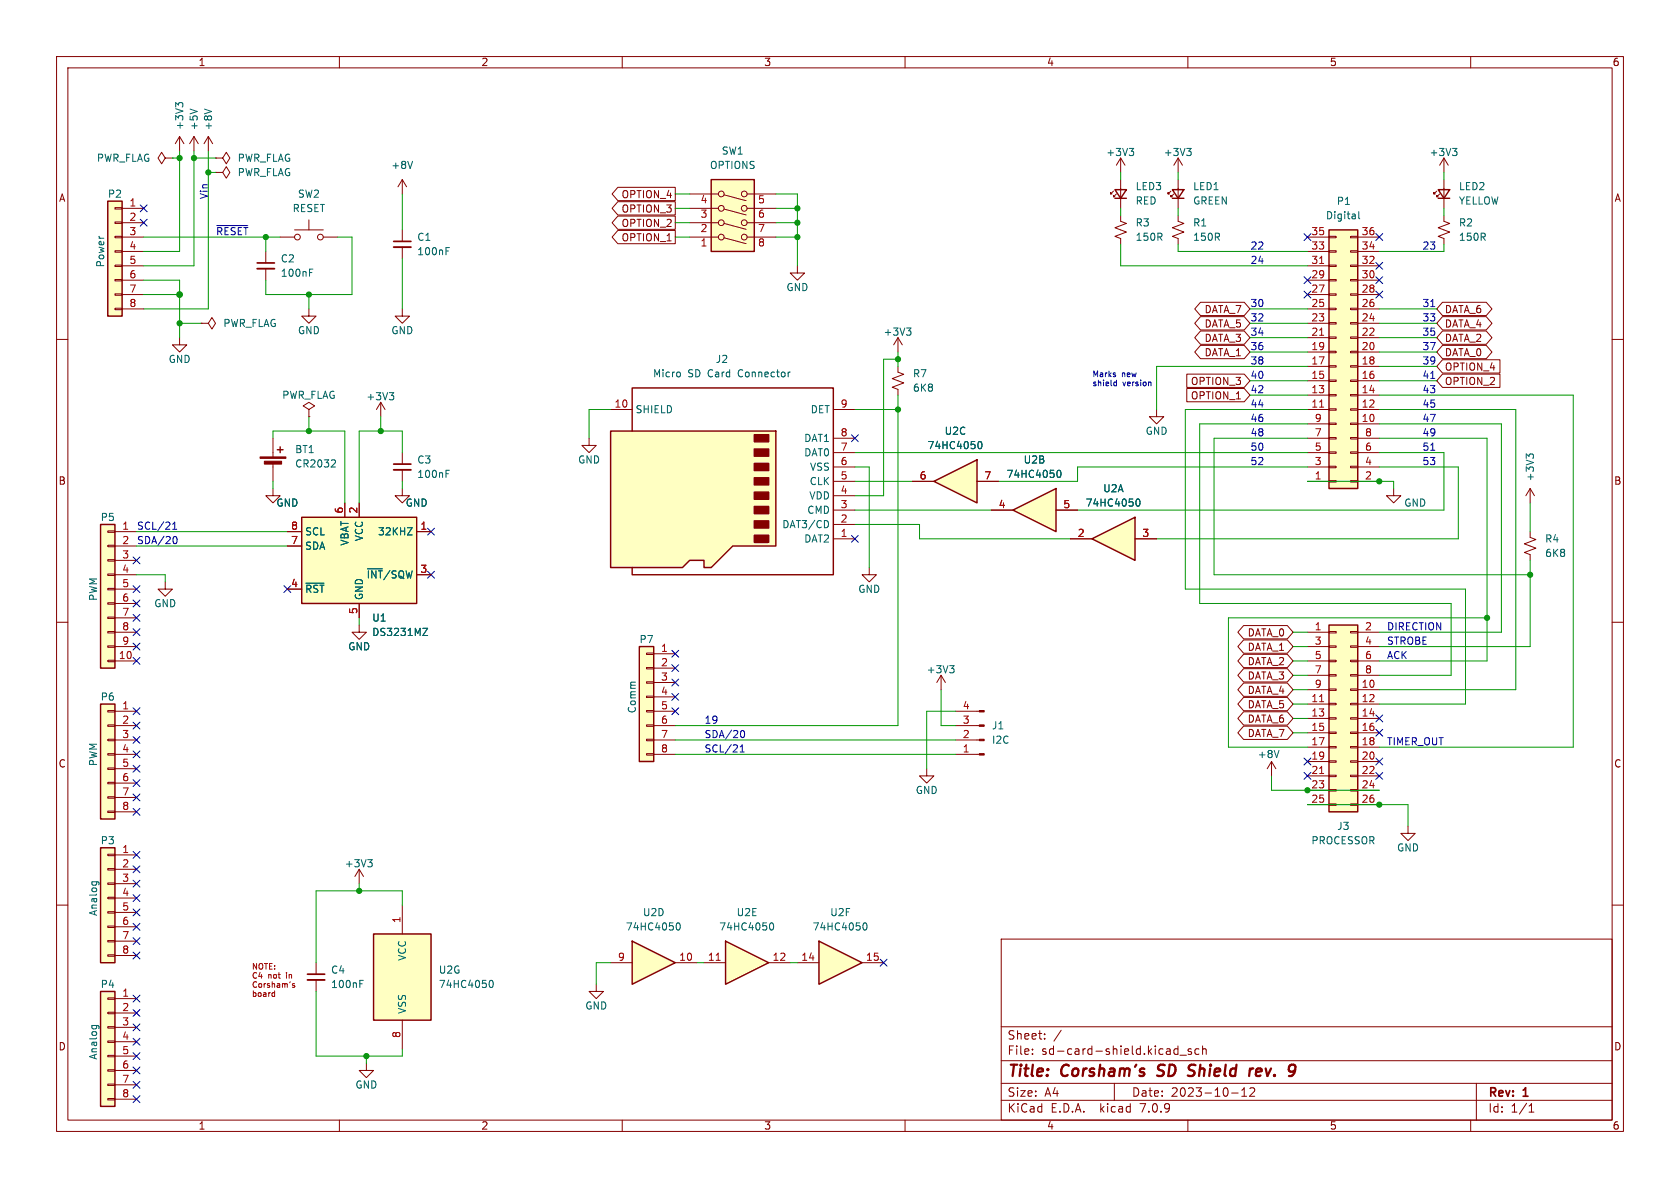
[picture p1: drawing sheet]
<svg xmlns="http://www.w3.org/2000/svg" width="297mm" height="210mm" viewBox="0 0 297 210" stroke-linecap="round" stroke-linejoin="round" font-family="sans-serif">
<g fill="none" stroke="#840000" stroke-width=".18">
<path d="M10 10h277v190h-277zM12 12h273v186h-273zM60 10v2M110 10v2M160 10v2M210 10v2M260 10v2M121.9 39.4h5.1M121.9 36.8h5.1M121.9 34.3h5.1M128 34.4l3.9 1.1M128 37l3.9 1"/>
<path d="M128 39.5l3.9 1M132.1 39.4h5.1M132.1 36.8h5.1M132.1 34.3h5.1M196.8 33.8l-.5 .5v-.3v.3h.3M197.4 34.3l-.6 .5v-.3v.3h.3M198.1 27.9l-.7 1.3M198.1 27.9v2.6M198.1 31.8v5M198.1 27.9l.8 1.3M10 60h2M71.1 40.6v2.1"/>
<path d="M71.1 43.7v2M121.9 41.9h5.1M128 42l3.9 1.1M132.1 41.9h5.1M285 60h2M270.5 86.4l-.8 1.2M270.5 86.4v2.5M270.5 86.4l.8 1.2M10 110h2M285 110h2M10 160h2M19 158.6h1.3v.3h-1.3z"/>
<path d="M19 156.1h1.3v.2h-1.3zM19 153.5h1.3v.3h-1.3zM19 151h1.3v.3h-1.3zM20.3 151.1h3.8M20.3 153.7h3.8M20.3 156.2h3.8M20.3 158.8h3.8M285 160h2M19 168.8h1.3v.2h-1.3zM19 166.2h1.3v.3h-1.3zM19 163.7h1.3v.3h-1.3zM19 161.2h1.3v.2h-1.3z"/>
<path d="M20.3 161.3h3.8M20.3 163.8h3.8M20.3 166.4h3.8M20.3 168.9h3.8M177 166h108v32h-108zM60 198v2M110 198v2M160 198v2M177 194.5h108M177 191.5h108M177 187.5h108M177 181.5h108"/>
<path d="M182.5 186.3v.1M182.5 185.5v.1M184.7 183.6v.1M184.7 182.8v.1M187.6 182.1l-1.3 2M197 191.5v3M207.6 186.3l.2 .1 .4-.1M208.2 184.9v1.5M208.2 185.5l-.4-.1-.2 .1M208.6 186.5h1.1M210 198v2M210.6 185.5l-.4-.1-.2 .2 .1 .2 .5 .2v.3h-.6"/>
<path d="M212 185.5l-.5-.1-.3 .3v.4l.2 .2h.6M212.6 185.5l.2-.1 .4 .1v.9M212.6 184.9v1.5M217.7 193.2h1.2M219.5 193.8h.9M219.5 192.7l.5-.4v1.5M221 192.4l.5-.1 .2 .1 .1 .3-.9 1.1h.9M260 198v2M261 191.5v6.5M270.3 196.6h.9M270.3 195.5l.4-.4v1.5"/>
<circle cx="127.5" cy="34.3" r=".51"/>
<circle cx="127.5" cy="36.8" r=".51"/>
<circle cx="127.5" cy="39.4" r=".51"/>
<circle cx="131.6" cy="34.3" r=".51"/>
<circle cx="131.6" cy="36.8" r=".51"/>
<circle cx="131.6" cy="39.4" r=".51"/>
<circle cx="127.5" cy="41.9" r=".51"/>
<circle cx="131.6" cy="41.9" r=".51"/>
</g>
<path d="M204.6 190.1l.2 .1M204.9 188.4l-.2 .4 .1 .2M210.5 189.2l.5 .2M211 190l-.3 .2h-.4M211.1 188.2l-.7 .1M221.6 188.9l-.4 .1M222.8 188.9l-.6 .1-.2 .9 .3 .3h.3M223 189.4l-.9 .1M227.9 188.6a.64 .64 0 0 1 1.1-.2v.2" fill="none" stroke="#840000" stroke-width=".4"/>
<g fill="#ffffc2" stroke="#ffffc2" stroke-width=".18">
<path d="M17.8 149.9h2.5v20.3h-2.5z"/>
<path d="M125.7 31.8h7.6v12.7h-7.6z"/>
</g>
<path d="M125.7 31.8h7.6v12.7h-7.6zM197.1 33.5h2l-1 1.6zM197.1 35.1h2M17.8 149.9h2.5v20.3h-2.5z" fill="none" stroke="#840000" stroke-width=".25"/>
<path d="M199.6 26.2h.8l-.4 .5M200.2 26.7l.2 .3v.3l-.2 .2M78.9 44.4h.4M78.9 43.8h.6M270.3 80.7l-.5-.4v.7M270.3 80.5l.2-.2h.3l.3 .2M16.2 155.9h1.1l.2 .2M16.3 155.9l-.1 .3M17 155.9l.1 .3" fill="none" stroke="#006464" stroke-width=".18"/>
<path d="M69.6 43.7h3" fill="none" stroke="#840000" stroke-width=".33"/>
<path d="M69.6 42.7h3" fill="none" stroke="#840000" stroke-width=".3"/>
<path d="M165.1 85.1l7.6-3.8v7.6z" fill="#ffffc2"/>
<path d="M53.3 91.4h20.4v15.3h-20.4zM165.1 85.1l7.6-3.8v7.6z" fill="none" stroke="#840000" stroke-width=".25"/>
<g fill="none" stroke="#840000" stroke-width=".18">
<path d="M31.7 24.1l.8 1.3M31.7 24.1v2.6M31.7 24.1l-.7 1.3M34.3 24.1l.8 1.3M34.3 24.1v2.6M34.3 24.1l-.8 1.3M36.8 24.1l.8 1.3M36.8 24.1v2.6M36.8 24.1l-.7 1.3M104.1 77.5v1.2h1.3l-1.3 1.3-1.2-1.3h1.2M50.8 94h2.5M50.8 96.5h2.5"/>
<path d="M61 88.9v2.5M63.5 88.9v2.5M73.7 94h2.5M161.3 85.1h3.8M172.7 85.1h3.8M29.2 102.9v1.2h1.3l-1.3 1.3-1.3-1.3h1.3M50.8 104.1h2.5M63.5 110.5v1.3h1.3l-1.3 1.2-1.3-1.2h1.3M63.5 106.7v2.5M73.7 101.6h2.5M224.8 134.6l.8 1.3M224.8 134.6v2.6"/>
<path d="M224.8 134.6l-.8 1.3"/>
</g>
<path d="M31.5 18.6l-.4-.5v.8M31.5 18.4l.3-.3h.3l.2 .3M33.6 19.3l1.3 .4M36.1 19.3l1.3 .4M172.9 78.5l.1-.3 .2-.2a.68 .68 0 0 1 .4 .7 .68 .68 0 0 1-.4 .6l-.2-.1-.1-.4M72 93.3h.9l-.9 1.3h.9M54.1 103.1h3.2M74.8 111.1h.8l-.8 1.2h.8M226.1 132.7l-.4 1.2" fill="none" stroke="#006464" stroke-width=".18"/>
<path d="M53.3 91.4h20.4v15.3h-20.4z" fill="#ffffc2" stroke="#ffffc2" stroke-width=".18"/>
<path d="M193 95.3l7.7-3.9v7.7z" fill="#ffffc2"/>
<path d="M17.8 92.7h2.5v25.4h-2.5zM193 95.3l7.7-3.9v7.7z" fill="none" stroke="#840000" stroke-width=".25"/>
<g fill="none" stroke="#840000" stroke-width=".18">
<path d="M19 98.9h1.3v.3h-1.3zM19 96.4h1.3v.2h-1.3zM19 93.9h1.3v.2h-1.3zM20.3 94h3.8M20.3 96.5h3.8M20.3 99.1h3.8M71.1 86.4v1.2h1.3l-1.3 1.3-1.3-1.3h1.3M189.2 95.3h3.8M200.7 95.3h3.8M19 116.7h1.3v.3h-1.3zM19 114.2h1.3v.2h-1.3zM19 111.6h1.3v.3h-1.3z"/>
<path d="M19 109.1h1.3v.2h-1.3zM19 106.6h1.3v.2h-1.3zM19 104h1.3v.3h-1.3zM19 101.5h1.3v.2h-1.3zM20.3 116.8h3.8M20.3 101.6h3.8M20.3 104.1h3.8M20.3 106.7h3.8M20.3 109.2h3.8M20.3 111.8h3.8M20.3 114.3h3.8M105.4 174v1.3h1.3l-1.3 1.2-1.3-1.2h1.3"/>
</g>
<path d="M200.8 88.7l.1-.4 .2-.1a.68 .68 0 0 1 .5 .6 .68 .68 0 0 1-.5 .7l-.2-.1-.1-.4" fill="none" stroke="#006464" stroke-width=".18"/>
<path d="M17.8 92.7h2.5v25.4h-2.5z" fill="#ffffc2" stroke="#ffffc2" stroke-width=".18"/>
<path d="M179.1 90.2l7.6-3.8v7.6z" fill="#ffffc2"/>
<path d="M179.1 90.2l7.6-3.8v7.6zM234.9 110.5h5.1v33h-5.1z" fill="none" stroke="#840000" stroke-width=".25"/>
<g fill="none" stroke="#840000" stroke-width=".18">
<path d="M175.3 90.2h3.8M186.7 90.2h3.8M231.1 111.8h3.8M231.1 114.3h3.8M231.1 116.8h3.8M231.1 119.4h3.8M234.9 119.3h1.3v.2h-1.3zM234.9 116.7h1.3v.3h-1.3zM234.9 114.2h1.3v.2h-1.3zM234.9 111.6h1.3v.3h-1.3zM238.8 119.3h1.2v.2h-1.2zM238.8 116.7h1.2v.3h-1.2z"/>
<path d="M238.8 114.2h1.2v.2h-1.2zM238.8 111.6h1.2v.3h-1.2zM240 111.8h3.8M240 114.3h3.8M240 116.8h3.8M240 119.4h3.8M231.1 121.9h3.8M231.1 124.5h3.8M231.1 127h3.8M231.1 129.5h3.8M231.1 132.1h3.8M231.1 134.6h3.8"/>
<path d="M231.1 137.2h3.8M231.1 139.7h3.8M234.9 139.6h1.3v.2h-1.3zM234.9 137h1.3v.3h-1.3zM234.9 134.5h1.3v.2h-1.3zM234.9 132h1.3v.2h-1.3zM234.9 129.4h1.3v.3h-1.3zM234.9 126.9h1.3v.2h-1.3zM234.9 124.3h1.3v.3h-1.3zM234.9 121.8h1.3v.2h-1.3zM238.8 139.6h1.2v.2h-1.2zM238.8 137h1.2v.3h-1.2z"/>
<path d="M238.8 134.5h1.2v.2h-1.2zM238.8 132h1.2v.2h-1.2zM238.8 129.4h1.2v.3h-1.2zM238.8 126.9h1.2v.2h-1.2zM238.8 124.3h1.2v.3h-1.2zM238.8 121.8h1.2v.2h-1.2zM240 121.9h3.8M240 124.5h3.8M240 127h3.8M240 129.5h3.8M240 132.1h3.8M240 134.6h3.8"/>
<path d="M240 137.2h3.8M240 139.7h3.8M231.1 142.2h3.8M234.9 142.1h1.3v.3h-1.3zM238.8 142.1h1.2v.3h-1.2zM240 142.2h3.8"/>
</g>
<path d="M186.8 83.6l.2-.3 .1-.2a.68 .68 0 0 1 .5 .7 .68 .68 0 0 1-.5 .6l-.1-.1-.2-.4" fill="none" stroke="#006464" stroke-width=".18"/>
<path d="M234.9 110.5h5.1v33h-5.1z" fill="#ffffc2" stroke="#ffffc2" stroke-width=".18"/>
<path d="M233.3 124h.7M233.3 136.7h.7" fill="none" stroke="#a90000" stroke-width=".18"/>
<path d="M111.8 166.4l7.6 3.8-7.6 3.8z" fill="#ffffc2"/>
<path d="M19 35.6h2.6v20.3h-2.6zM111.8 166.4l7.6 3.8-7.6 3.8z" fill="none" stroke="#840000" stroke-width=".25"/>
<g fill="none" stroke="#840000" stroke-width=".18">
<path d="M20.3 39.2h1.3v.3h-1.3zM20.3 36.7h1.3v.3h-1.3zM21.6 36.8h3.8M21.6 39.4h3.8M29.2 27.9l-.6-1-.7 1 .7 1.1 .6-1.1h1.3M30.5 27.9h.1M38.1 30.5h1.3l.6-1 .6 1-.6 1-.6-1M38.1 30.5h.1M38.1 27.9h1.3l.6-1 .6 1-.6 1.1-.6-1.1M38.1 27.9h.1M20.3 54.5h1.3v.2h-1.3zM20.3 51.9h1.3v.3h-1.3z"/>
<path d="M20.3 49.4h1.3v.3h-1.3zM20.3 46.9h1.3v.2h-1.3zM20.3 44.3h1.3v.3h-1.3zM20.3 41.8h1.3v.2h-1.3zM21.6 41.9h3.8M21.6 44.5h3.8M21.6 47h3.8M21.6 49.5h3.8M21.6 52.1h3.8M21.6 54.6h3.8M31.7 59.7v1.3h-1.2l1.2 1.2 1.3-1.2h-1.3M35.6 57.2h1.2l.7-1.1 .6 1.1-.6 1-.7-1"/>
<path d="M35.6 57.2h.1M48.3 86.4v1.2h1.2l-1.2 1.3-1.3-1.3h1.3M246.4 86.4v1.2h-1.3l1.3 1.3 1.2-1.3h-1.2M270.5 94v1l1 .4-2 .7 2 .8-2 .8 1 .3v1.1M107.9 170.2h3.9M119.4 170.2h3.8"/>
</g>
<path d="M119.5 163.6l.2-.3 .1-.2a.68 .68 0 0 1 .5 .7 .68 .68 0 0 1-.5 .6l-.1-.1-.2-.4" fill="none" stroke="#006464" stroke-width=".18"/>
<path d="M19 35.6h2.6v20.3h-2.6z" fill="#ffffc2" stroke="#ffffc2" stroke-width=".18"/>
<path d="M107.9 76.2h29.3v20.3h-7.7l-3.8 3.8h-1.2v-1.2h-2.6l-1.3 1.2h-12.7z" fill="#ffffc2"/>
<g fill="#840000" stroke="#840000" stroke-width=".25">
<path d="M133.3 76.8h2.6v1.3h-2.6z"/>
<path d="M133.3 79.4h2.6v1.2h-2.6z"/>
<path d="M133.3 81.9h2.6v1.3h-2.6z"/>
<path d="M133.3 84.5h2.6v1.2h-2.6z"/>
<path d="M133.3 87h2.6v1.3h-2.6z"/>
<path d="M133.3 89.5h2.6v1.3h-2.6z"/>
<path d="M133.3 92.1h2.6v1.2h-2.6z"/>
<path d="M133.3 94.6h2.6v1.3h-2.6z"/>
</g>
<path d="M207.3 33.5h2l-1 1.6zM207.3 35.1h2M234.9 40.6h5.1v45.8h-5.1zM49 79.5h1M49.5 79v1M107.9 76.2h29.3v20.3h-7.7l-3.8 3.8h-1.2v-1.2h-2.6l-1.3 1.2h-12.7zM111.8 76.2v-7.6h35.5v33h-35.5v-1.3M113 114.3h2.6v20.3h-2.6zM17.8 124.5h2.5v20.3h-2.5zM17.8 175.3h2.5v20.3h-2.5zM66 165.1h10.2v15.2h-10.2z" fill="none" stroke="#840000" stroke-width=".25"/>
<g fill="none" stroke="#840000" stroke-width=".18">
<path d="M54.6 38.9v1.7M71.1 31.8v2.5M71.1 31.8l.8 1.2M71.1 31.8l-.7 1.2M198.1 38.1v1l1 .4-2 .8 2 .7-2 .8 1 .4v1M207 33.8l-.5 .5v-.3v.3h.3M207.5 34.3l-.5 .5v-.3v.3h.3M208.3 38.1v1l1 .4-2 .8 2 .7-2 .8 1 .4v1M208.3 27.9l-.8 1.3M208.3 27.9v2.6M208.3 31.8v5M208.3 27.9l.7 1.3"/>
<path d="M47 44.5v2M47 47.5v2M49.5 41.9h2.6M52.1 40.6h5M54.6 54.6v1.3h-1.3l1.3 1.3 1.3-1.3h-1.3M57.1 41.9h2.6M71.1 54.6v1.3h-1.3l1.3 1.3 1.3-1.3h-1.3M158.7 59.7l-.7 1.3M158.7 59.7v2.5M158.7 59.7l.8 1.3M231.1 59.7h3.8M231.1 57.2h3.8"/>
<path d="M231.1 54.6h3.8M231.1 52.1h3.8M231.1 49.5h3.8M231.1 47h3.8M231.1 44.5h3.8M231.1 41.9h3.8M234.9 41.8h1.3v.2h-1.3zM234.9 44.3h1.3v.3h-1.3zM234.9 46.9h1.3v.2h-1.3zM234.9 49.4h1.3v.3h-1.3zM234.9 51.9h1.3v.3h-1.3zM234.9 54.5h1.3v.2h-1.3z"/>
<path d="M234.9 57h1.3v.3h-1.3zM234.9 59.6h1.3v.2h-1.3zM238.8 41.8h1.2v.2h-1.2zM238.8 44.3h1.2v.3h-1.2zM238.8 46.9h1.2v.2h-1.2zM238.8 49.4h1.2v.3h-1.2zM238.8 51.9h1.2v.3h-1.2zM238.8 54.5h1.2v.2h-1.2zM238.8 57h1.2v.3h-1.2zM238.8 59.6h1.2v.2h-1.2zM240 59.7h3.8M240 57.2h3.8"/>
<path d="M240 54.6h3.8M240 52.1h3.8M240 49.5h3.8M240 47h3.8M240 44.5h3.8M240 41.9h3.8M48.3 77.5v3.3M54.6 72.4l1-.6-1-.7-1 .7 1 .6v1.3M54.6 73.7h.1M67.3 71.1l-.8 1.3M67.3 71.1v2.6M67.3 71.1l.8 1.3"/>
<path d="M107.9 72.4h3.9M147.3 72.4h3.8M147.3 77.5h3.8M158.7 64.8v1l1.1 .4-2.1 .7 2.1 .8-2.1 .8 1 .3v1.1M204.5 72.4v1.3h1.2l-1.2 1.2-1.3-1.2h1.3M231.1 72.4h3.8M231.1 77.5h3.8M231.1 74.9h3.8M231.1 69.9h3.8M231.1 67.3h3.8M231.1 64.8h3.8M231.1 62.2h3.8"/>
<path d="M234.9 62.1h1.3v.3h-1.3zM234.9 64.6h1.3v.3h-1.3zM234.9 67.2h1.3v.2h-1.3zM234.9 69.7h1.3v.3h-1.3zM234.9 72.3h1.3v.2h-1.3zM234.9 74.8h1.3v.3h-1.3zM234.9 77.3h1.3v.3h-1.3zM234.9 79.9h1.3v.2h-1.3zM238.8 62.1h1.2v.3h-1.2zM238.8 64.6h1.2v.3h-1.2zM238.8 67.2h1.2v.2h-1.2zM238.8 69.7h1.2v.3h-1.2z"/>
<path d="M238.8 72.3h1.2v.2h-1.2zM238.8 74.8h1.2v.3h-1.2zM238.8 77.3h1.2v.3h-1.2zM238.8 79.9h1.2v.2h-1.2zM240 72.4h3.8M240 77.5h3.8M240 74.9h3.8M240 69.9h3.8M240 67.3h3.8M240 64.8h3.8M240 62.2h3.8M48.3 81.8v3.3"/>
<path d="M71.1 80v2M71.1 83.1v2M147.3 95.3h3.8M147.3 92.7h3.8M147.3 90.2h3.8M147.3 87.6h3.8M147.3 85.1h3.8M147.3 82.6h3.8M147.3 80h3.8M231.1 85.1h3.8M231.1 82.6h3.8M231.1 80h3.8"/>
<path d="M234.9 82.4h1.3v.3h-1.3zM234.9 85h1.3v.2h-1.3zM238.8 82.4h1.2v.3h-1.2zM238.8 85h1.2v.2h-1.2zM240 85.1h3.8M240 82.6h3.8M240 80h3.8M114.3 118h1.3v.2h-1.3zM114.3 115.4h1.3v.3h-1.3zM115.6 115.6h3.8M115.6 118.1h3.8M166.4 119.4l-.8 1.3"/>
<path d="M166.4 119.4v2.5M166.4 119.4l.7 1.3M19 138.3h1.3v.3h-1.3zM19 135.8h1.3v.2h-1.3zM19 133.2h1.3v.3h-1.3zM19 130.7h1.3v.2h-1.3zM19 128.1h1.3v.3h-1.3zM19 125.6h1.3v.3h-1.3zM20.3 125.7h3.8M20.3 128.3h3.8M20.3 130.8h3.8M20.3 133.4h3.8"/>
<path d="M20.3 135.9h3.8M20.3 138.4h3.8M114.3 133.2h1.3v.3h-1.3zM114.3 130.7h1.3v.2h-1.3zM114.3 128.1h1.3v.3h-1.3zM114.3 125.6h1.3v.3h-1.3zM114.3 123.1h1.3v.2h-1.3zM114.3 120.5h1.3v.3h-1.3zM115.6 125.7h3.8M115.6 128.3h3.8M115.6 130.8h3.8M115.6 133.4h3.8"/>
<path d="M115.6 120.7h3.8M115.6 123.2h3.8M19 143.4h1.3v.2h-1.3zM19 140.8h1.3v.3h-1.3zM20.3 141h3.8M20.3 143.5h3.8M63.5 153.7l-.8 1.2M63.5 153.7v2.5M63.5 153.7l.8 1.2M248.9 146.1v1.2h1.3l-1.3 1.3-1.3-1.3h1.3M19 178.9h1.3v.3h-1.3zM19 176.4h1.3v.3h-1.3z"/>
<path d="M20.3 176.5h3.8M20.3 179.1h3.8M55.9 170.2v2M55.9 173.2v2.1M71.1 160v5.1M19 194.2h1.3v.2h-1.3zM19 191.6h1.3v.3h-1.3zM19 189.1h1.3v.3h-1.3zM19 186.6h1.3v.2h-1.3zM19 184h1.3v.3h-1.3zM19 181.5h1.3v.2h-1.3zM20.3 181.6h3.8"/>
<path d="M20.3 184.2h3.8M20.3 186.7h3.8M20.3 189.2h3.8M20.3 191.8h3.8M20.3 194.3h3.8M64.8 188v1.2h1.2l-1.2 1.3-1.3-1.3h1.3M71.1 180.3v5.1"/>
<circle cx="52.6" cy="41.9" r=".51"/>
<circle cx="56.6" cy="41.9" r=".51"/>
</g>
<g fill="none" stroke="#006464" stroke-width=".18">
<path d="M72.9 28.5l-.4 1.3M209.8 26.2h.8l-.4 .5M210.3 26.7l.3 .3v.3l-.3 .2M240.2 37.4v1.1l.2 .2M54.7 48.2h.4M54.7 47.6h.6M160.3 58h.7l-.4 .5M160.8 58.5l.2 .2v.3l-.2 .3M68.8 69.4h.8l-.4 .5M69.4 69.9l.2 .2v.3l-.2 .3M120.2 65.9v.6M139.7 65.8h-.2"/>
<path d="M59.1 81.3l.2 .2v.3l-.8 .8h.8M78.9 83.7h.4M78.9 83.1h.6M146.2 92.1l.3 .5-.3 .6M167.9 117.7h.8l-.5 .5M168.4 118.2l.3 .2v.3l-.3 .2M65 152h.8l-.4 .4M65.6 152.4l.2 .3v.3l-.2 .2M63.6 173.9h.4M63.6 173.3h.6M86.5 173.8l.1-.4 .2-.1a.68 .68 0 0 1 .4 .6 .68 .68 0 0 1-.4 .7l-.2-.2-.1-.3M16.2 181.3h1.1l.2 .2"/>
<path d="M16.3 181.3l-.1 .3M17 181.3l.1 .3"/>
</g>
<path d="M45.5 47.5h3M69.6 83.1h3M54.4 173.2h3" fill="none" stroke="#840000" stroke-width=".33"/>
<path d="M45.5 46.5h3M69.6 82h3M54.4 172.2h3" fill="none" stroke="#840000" stroke-width=".3"/>
<g fill="#ffffc2" stroke="#ffffc2" stroke-width=".18">
<path d="M17.8 124.5h2.5v20.3h-2.5z"/>
<path d="M17.8 175.3h2.5v20.3h-2.5z"/>
<path d="M66 165.1h10.2v15.2h-10.2z"/>
<path d="M234.9 40.6h5.1v45.8h-5.1z"/>
<path d="M113 114.3h2.6v20.3h-2.6z"/>
</g>
<g fill="#840000" stroke="#840000" stroke-width=".18">
<path d="M46 80.8h4.5v.2h-4.5z"/>
<path d="M46.7 81.5h3.1v.5h-3.1z"/>
</g>
<path d="M233.3 59.3h.7M233.3 46.6h.7M233.3 72h.7" fill="none" stroke="#a90000" stroke-width=".18"/>
<path d="M144.8 166.4l7.6 3.8-7.6 3.8z" fill="#ffffc2"/>
<path d="M144.8 166.4l7.6 3.8-7.6 3.8z" fill="none" stroke="#840000" stroke-width=".25"/>
<path d="M141 170.2h3.8M152.4 170.2h3.8" fill="none" stroke="#840000" stroke-width=".18"/>
<path d="M152.6 163.6l.1-.3 .2-.2a.68 .68 0 0 1 .4 .7 .68 .68 0 0 1-.4 .6l-.2-.1-.1-.4" fill="none" stroke="#006464" stroke-width=".18"/>
<path d="M128.3 166.4l7.6 3.8-7.6 3.8z" fill="#ffffc2"/>
<path d="M254.3 33.5h2l-1 1.6zM254.3 35.1h2M128.3 166.4l7.6 3.8-7.6 3.8z" fill="none" stroke="#840000" stroke-width=".25"/>
<g fill="none" stroke="#840000" stroke-width=".18">
<path d="M109.2 38.2h10.2v2.3h-10.2l-1-1.1zM109.2 33.1h10.2v2.4h-10.2l-1-1.2zM109.2 35.7h10.2v2.3h-10.2l-1-1.2zM254 33.8l-.5 .5v-.3v.3h.2M254.5 34.3l-.5 .5v-.3v.3h.3M255.3 38.1v1l1 .4-2 .8 2 .7-2 .8 1 .4v1M255.3 27.9v2.6M255.3 31.8v5M255.3 27.9l-.8 1.3M255.3 27.9l.7 1.3M109.2 40.7h10.2v2.4h-10.2l-1-1.2zM141 47v1.3h1.2l-1.2 1.2-1.3-1.2h1.3"/>
<path d="M212.2 53.4h7.8l1 1.2-1 1.2h-7.8l-1-1.2zM212.2 58.5h7.8l1 1.2-1 1.2h-7.8l-1-1.2zM212.2 56h7.8l1 1.2-1 1.1h-7.8l-1-1.1zM255 53.4h7.8l1 1.2-1 1.2h-7.8l-1-1.2zM255 58.5h7.8l1 1.2-1 1.2h-7.8l-1-1.2zM255 56h7.8l1 1.2-1 1.1h-7.8l-1-1.1zM209.8 68.7h10.2l1 1.2-1 1.1h-10.2zM209.8 66.1h10.2l1 1.2-1 1.2h-10.2zM212.2 61.1h7.8l1 1.1-1 1.2h-7.8l-1-1.2zM255 66.1h10.2v2.4h-10.2l-1-1.2zM255 63.6h10.2v2.3h-10.2l-1-1.1zM255 61.1h7.8l1 1.1-1 1.2h-7.8l-1-1.2z"/>
<path d="M50.8 94h2.5M50.8 96.5h2.5M61 88.9v2.5M63.5 88.9v2.5M73.7 94h2.5M161.3 85.1h3.8M172.7 85.1h3.8M175.3 90.2h3.8M186.7 90.2h3.8M189.2 95.3h3.8M200.7 95.3h3.8M50.8 104.1h2.5"/>
<path d="M63.5 106.7v2.5M73.7 101.6h2.5M153.7 100.3v1.3h1.2l-1.2 1.3-1.3-1.3h1.3M219.8 118.2h7.8l1 1.2-1 1.2h-7.8l-1-1.2zM219.8 110.6h7.8l1 1.2-1 1.1h-7.8l-1-1.1zM219.8 113.1h7.8l1 1.2-1 1.2h-7.8l-1-1.2zM219.8 115.7h7.8l1 1.1-1 1.2h-7.8l-1-1.2zM163.8 135.9v1.3h1.3l-1.3 1.2-1.2-1.2h1.2M168.9 125.7h4.2M168.9 128.3h4.2M168.9 130.8h4.2M168.9 133.4h4.2"/>
<path d="M219.8 128.4h7.8l1 1.1-1 1.2h-7.8l-1-1.2zM219.8 125.8h7.8l1 1.2-1 1.2h-7.8l-1-1.2zM219.8 123.3h7.8l1 1.2-1 1.1h-7.8l-1-1.1zM219.8 120.7h7.8l1 1.2-1 1.2h-7.8l-1-1.2zM124.5 170.2h3.8M135.9 170.2h3.8"/>
</g>
<path d="M126.6 169.8h.7" fill="none" stroke="#a90000" stroke-width=".18"/>
<path d="M256.8 26.2h.8l-.5 .5M257.3 26.7l.3 .3v.3l-.3 .2M172.9 78.5l.1-.3 .2-.2a.68 .68 0 0 1 .4 .7 .68 .68 0 0 1-.4 .6l-.2-.1-.1-.4M72 93.3h.9l-.9 1.3h.9M186.8 83.6l.2-.3 .1-.2a.68 .68 0 0 1 .5 .7 .68 .68 0 0 1-.5 .6l-.1-.1-.2-.4M200.8 88.7l.1-.4 .2-.1a.68 .68 0 0 1 .5 .6 .68 .68 0 0 1-.5 .7l-.2-.1-.1-.4M54.1 103.1h3.2M74.8 111.1h.8l-.8 1.2h.8M136 163.6l.2-.3 .1-.2a.68 .68 0 0 1 .5 .7 .68 .68 0 0 1-.5 .6l-.1-.1-.2-.4" fill="none" stroke="#006464" stroke-width=".18"/>
<g fill="#840000" stroke="#840000" stroke-width=".18">
<path d="M173.1 125.6h.9v.3h-.9z"/>
<path d="M173.1 128.1h.9v.3h-.9z"/>
<path d="M173.1 130.7h.9v.2h-.9z"/>
<path d="M173.1 133.2h.9v.3h-.9z"/>
</g>
<g fill="none" stroke="#0000c2" stroke-width=".18">
<path d="M38.3 39.9h5.5M252.9 54.2h.8M197 68.2h.4M197 67.6h.4M197.4 67.2v1M203.3 67.5l.2 .2v.5M252.9 79.6h.8M252.9 66.9h.8M30.5 93.6h.7M30.5 92.7l.4-.4v1.3M30.8 94.9l.1-.1a.68 .68 0 0 1 .4 .7 .68 .68 0 0 1-.4 .6l-.1-.1M130.8 132.9h.8"/>
<path d="M130.8 132l.4-.3v1.2M131.1 129.2l.1-.1a.68 .68 0 0 1 .5 .7 .68 .68 0 0 1-.5 .6l-.1-.1"/>
</g>
<path d="M48.3 175.5h.3M48.6 175.1v1M48.6 176.1h-.3M52.1 173.9h-.3l-.1 .1v.2l.4 .1v.2h-.4" fill="none" stroke="#c20000" stroke-width=".18"/>
<g fill="none" stroke="#009600" stroke-width=".18">
<path d="M30.5 27.9h1.2M31.7 26.7v17.8h-6.3M34.3 26.7v20.3h-8.9M34.3 27.9h3.8M36.8 26.7v27.9h-11.4M36.8 30.5h1.3M71.1 34.3v6.3M119.4 39.4h2.5M119.4 36.8h2.5M119.4 34.3h2.5M137.2 39.4h3.8M137.2 34.3h3.8v12.7"/>
<path d="M137.2 36.8h3.8M198.1 30.5v1.3M198.1 36.8v1.3M208.3 30.5v1.3M208.3 36.8v1.3M255.3 30.5v1.3M255.3 36.8v1.3M25.4 52.1h6.3M25.4 49.5h6.3v10.2M25.4 41.9h24.1M31.7 57.2h3.9M47 41.9v2.6"/>
<path d="M54.6 52.1v2.5M59.7 41.9h2.5v10.2h-15.2v-2.6M71.1 45.7v8.9M119.4 41.9h2.5M137.2 41.9h3.8M198.1 43.2v3.8h33M208.3 43.2v1.3h22.8M221 59.7h10.1M221 54.6h10.1M221 57.2h10.1M243.8 59.7h10.2M243.8 54.6h10.2"/>
<path d="M243.8 57.2h10.2M255.3 43.2v1.3h-11.5M48.3 77.5v-1.3h12.7v12.7M54.6 73.7v2.5M67.3 73.7v2.5M107.9 72.4h-3.8v5.1M151.1 72.4h7.6M158.7 69.9v58.4h-39.3M158.7 62.2v2.6M158.7 63.5h-2.5v24.1h-5.1M221 67.3h10.1M221 69.9h10.1"/>
<path d="M221 62.2h10.1M231.1 77.5h-16.5v24.1h55.9M231.1 72.4h-21.6v31.7h49.6v20.4h-15.3M231.1 74.9h-19v31.8h44.4v12.7h-12.7M231.1 64.8h-26.6v7.6M243.8 72.4h24.2v49.5h-24.2M243.8 67.3h10.2M243.8 69.9h34.3v62.2h-34.3M243.8 77.5h19.1v39.3h-19.1M243.8 74.9h21.6v36.9h-21.6M243.8 64.8h10.2M243.8 62.2h10.2"/>
<path d="M24.1 94h26.7M24.1 96.5h26.7M48.3 85.1v1.3M71.1 80v-3.8h-7.6v12.7M71.1 85.1v1.3M151.1 92.7h11.5v2.6h26.6M151.1 85.1h10.2M151.1 80h80M151.1 90.2h24.2M151.1 82.6h2.6v17.7M231.1 82.6h-40.6v2.5h-14M231.1 85.1h15.3v1.3"/>
<path d="M243.8 82.6h14v12.7h-53.3M243.8 80h11.5v10.2h-64.8M270.5 99.1v15.2h-26.7M270.5 88.9v5.1M24.1 101.6h5.1v1.3M63.5 109.2v1.3M228.6 114.3h2.5M228.6 116.8h2.5M228.6 119.4h2.5M228.6 111.8h2.5M262.9 109.2h-45.7v22.9h13.9M119.4 133.4h49.5"/>
<path d="M119.4 130.8h49.5M166.4 121.9v6.4h2.5M168.9 125.7h-5.1v10.2M224.8 137.2v2.5h19M228.6 124.5h2.5M228.6 121.9h2.5M228.6 127h2.5M228.6 129.5h2.5M63.5 156.2v1.3M231.1 142.2h17.8v3.9M55.9 175.3v11.4h15.2v-1.3M71.1 160v-2.5h-15.2v12.7"/>
<path d="M107.9 170.2h-2.5v3.8M123.2 170.2h1.3M139.7 170.2h1.3M64.8 186.7v1.3"/>
</g>
<g fill="none" stroke="#000084" stroke-width=".18">
<path d="M24.8 36.2l1.2 1.2M24.8 38.8l1.2 1.2M26 36.2l-1.2 1.2M26 38.8l-1.2 1.2M230.5 51.5l1.2 1.2M230.5 48.9l1.2 1.2M230.5 41.3l1.2 1.2M231.7 51.5l-1.2 1.2M231.7 48.9l-1.2 1.2M231.7 41.3l-1.2 1.2M243.2 48.9l1.2 1.2M243.2 51.5l1.2 1.2"/>
<path d="M243.2 41.3l1.2 1.2M243.2 46.4l1.2 1.2M244.4 48.9l-1.2 1.2M244.4 51.5l-1.2 1.2M244.4 41.3l-1.2 1.2M244.4 46.4l-1.2 1.2M150.5 76.9l1.2 1.2M151.7 76.9l-1.2 1.2M23.5 98.5l1.2 1.2M24.7 98.5l-1.2 1.2M75.6 93.4l1.2 1.2M76.8 93.4l-1.2 1.2"/>
<path d="M150.5 94.6l1.2 1.3M151.7 94.6l-1.2 1.3M23.5 111.2l1.2 1.2M23.5 103.5l1.2 1.2M23.5 108.6l1.2 1.2M23.5 116.2l1.2 1.2M23.5 106.1l1.2 1.2M23.5 113.7l1.2 1.2M24.7 111.2l-1.2 1.2M24.7 103.5l-1.2 1.2M24.7 108.6l-1.2 1.2M24.7 116.2l-1.2 1.2"/>
<path d="M24.7 106.1l-1.2 1.2M24.7 113.7l-1.2 1.2M50.2 103.5l1.2 1.2M51.4 103.5l-1.2 1.2M75.6 101l1.2 1.2M76.8 101l-1.2 1.2M118.8 115l1.2 1.2M118.8 117.5l1.2 1.2M120 115l-1.2 1.2M120 117.5l-1.2 1.2M23.5 127.7l1.2 1.2M23.5 130.2l1.2 1.2"/>
<path d="M23.5 132.7l1.2 1.3M23.5 125.1l1.2 1.2M23.5 137.8l1.2 1.2M23.5 135.3l1.2 1.2M24.7 127.7l-1.2 1.2M24.7 130.2l-1.2 1.2M24.7 132.7l-1.2 1.3M24.7 125.1l-1.2 1.2M24.7 137.8l-1.2 1.2M24.7 135.3l-1.2 1.2M118.8 125.1l1.2 1.2M118.8 122.6l1.2 1.2"/>
<path d="M118.8 120l1.2 1.3M120 125.1l-1.2 1.2M120 122.6l-1.2 1.2M120 120l-1.2 1.3M230.5 136.6l1.2 1.2M230.5 134l1.2 1.2M231.7 136.6l-1.2 1.2M231.7 134l-1.2 1.2M243.2 128.9l1.2 1.2M243.2 126.4l1.2 1.2M243.2 136.6l1.2 1.2M243.2 134l1.2 1.2"/>
<path d="M244.4 128.9l-1.2 1.2M244.4 126.4l-1.2 1.2M244.4 136.6l-1.2 1.2M244.4 134l-1.2 1.2M23.5 158.1l1.2 1.3M23.5 150.5l1.2 1.2M23.5 153.1l1.2 1.2M23.5 140.4l1.2 1.2M23.5 142.9l1.2 1.2M23.5 155.6l1.2 1.2M24.7 158.1l-1.2 1.3M24.7 150.5l-1.2 1.2"/>
<path d="M24.7 153.1l-1.2 1.2M24.7 140.4l-1.2 1.2M24.7 142.9l-1.2 1.2M24.7 155.6l-1.2 1.2M23.5 175.9l1.2 1.2M23.5 163.2l1.2 1.2M23.5 160.7l1.2 1.2M23.5 165.8l1.2 1.2M23.5 168.3l1.2 1.2M23.5 178.5l1.2 1.2M24.7 175.9l-1.2 1.2M24.7 163.2l-1.2 1.2"/>
<path d="M24.7 160.7l-1.2 1.2M24.7 165.8l-1.2 1.2M24.7 168.3l-1.2 1.2M24.7 178.5l-1.2 1.2M155.6 169.6l1.2 1.2M156.8 169.6l-1.2 1.2M23.5 188.6l1.2 1.2M23.5 193.7l1.2 1.2M23.5 191.2l1.2 1.2M23.5 186.1l1.2 1.2M23.5 183.5l1.2 1.3M23.5 181l1.2 1.2"/>
<path d="M24.7 188.6l-1.2 1.2M24.7 193.7l-1.2 1.2M24.7 191.2l-1.2 1.2M24.7 186.1l-1.2 1.2M24.7 183.5l-1.2 1.3M24.7 181l-1.2 1.2"/>
</g>
<g fill="#009600" stroke="#009600" stroke-width=".18">
<circle cx="31.7" cy="27.9" r=".46"/>
<circle cx="34.3" cy="27.9" r=".46"/>
<circle cx="31.8" cy="52.1" r=".51"/>
<circle cx="36.8" cy="30.5" r=".46"/>
<circle cx="31.7" cy="57.2" r=".46"/>
<circle cx="64.8" cy="186.7" r=".46"/>
<circle cx="63.5" cy="157.5" r=".46"/>
<circle cx="54.6" cy="76.2" r=".46"/>
<circle cx="67.3" cy="76.2" r=".46"/>
<circle cx="54.6" cy="52.1" r=".46"/>
<circle cx="47" cy="41.9" r=".46"/>
<circle cx="158.7" cy="63.5" r=".46"/>
<circle cx="158.7" cy="72.4" r=".46"/>
<circle cx="231.1" cy="139.7" r=".46"/>
<circle cx="243.8" cy="142.2" r=".46"/>
<circle cx="243.8" cy="85.1" r=".46"/>
<circle cx="270.5" cy="101.6" r=".46"/>
<circle cx="262.9" cy="109.2" r=".46"/>
<circle cx="141" cy="39.4" r=".46"/>
<circle cx="141" cy="36.8" r=".46"/>
<circle cx="141" cy="41.9" r=".46"/>
</g>
<g font-size="2.8" fill="#840000">
<text x="178" y="190.9">Title:</text>
<text x="187.7" y="190.9">Corsham's</text>
<text x="205.5" y="190.9">SD</text>
<text x="211.7" y="190.9">Shield</text>
<text x="223.3" y="190.9">rev.</text>
</g>
<g font-size="2.1" fill="#840000">
<text x="178" y="184">Sheet:</text>
<text x="178" y="186.7">File:</text>
<text x="184.1" y="186.7">sd-card-shield.kicad_sch</text>
<text x="178" y="196.9">KiCad</text>
<text x="178" y="194.1">Size:</text>
<text x="184.7" y="194.1">A4</text>
<text x="185.7" y="196.9">E.D.A.</text>
<text x="194.6" y="196.9">kicad</text>
<text x="200" y="194.1">Date:</text>
<text x="201.8" y="196.9">7.0.9</text>
<text x="207" y="194.1">2023-10-12</text>
<text x="263" y="194.3">Rev:</text>
<text x="263" y="196.9">Id:</text>
<text x="267.1" y="196.9">1/1</text>
<text x="269.4" y="194.3">1</text>
</g>
<g font-size="1.8" fill="#840000">
<text x="35" y="11.9">1</text>
<text x="85" y="11.9">2</text>
<text x="135" y="11.9">3</text>
<text x="185" y="11.9">4</text>
<text x="235" y="11.9">5</text>
<text x="285" y="11.9">6</text>
<text x="10.3" y="35.9">A</text>
<text x="109.8" y="35.2">OPTION_4</text>
<text x="285.3" y="35.9">A</text>
<text x="109.8" y="40.3">OPTION_2</text>
<text x="109.8" y="37.8">OPTION_3</text>
<text x="109.8" y="42.9">OPTION_1</text>
<text x="212.9" y="55.6">DATA_7</text>
<text x="212.9" y="58.1">DATA_5</text>
<text x="255.3" y="55.6">DATA_6</text>
<text x="255.3" y="58.1">DATA_4</text>
<text x="212.9" y="60.6">DATA_3</text>
<text x="212.9" y="63.2">DATA_1</text>
<text x="255.3" y="60.6">DATA_2</text>
<text x="255.3" y="65.7">OPTION_4</text>
<text x="255.3" y="63.2">DATA_0</text>
<text x="210.4" y="70.8">OPTION_1</text>
<text x="210.4" y="68.3">OPTION_3</text>
<text x="255.3" y="68.3">OPTION_2</text>
<text x="10.3" y="85.9">B</text>
<text x="285.3" y="85.9">B</text>
<text x="220.5" y="112.7">DATA_0</text>
<text x="220.5" y="115.3">DATA_1</text>
<text x="220.5" y="117.8">DATA_2</text>
<text x="220.5" y="120.3">DATA_3</text>
<text x="220.5" y="125.4">DATA_5</text>
<text x="220.5" y="122.9">DATA_4</text>
<text x="220.5" y="130.5">DATA_7</text>
<text x="220.5" y="128">DATA_6</text>
<text x="10.3" y="135.9">C</text>
<text x="285.3" y="135.9">C</text>
<text x="10.3" y="185.9">D</text>
<text x="285.3" y="185.9">D</text>
<text x="35" y="199.9">1</text>
<text x="85" y="199.9">2</text>
<text x="135" y="199.9">3</text>
<text x="185" y="199.9">4</text>
<text x="235" y="199.9">5</text>
<text x="285" y="199.9">6</text>
</g>
<g font-size="1.8" fill="#006464">
<text x="32.6" y="23.1" transform="rotate(-90 32.6 23.1)">+3V3</text>
<text x="35.2" y="23.1" transform="rotate(-90 35.2 23.1)">+5V</text>
<text x="37.7" y="23.1" transform="rotate(-90 37.7 23.1)">+8V</text>
<text x="17" y="28.8">PWR_FLAG</text>
<text x="41.9" y="28.8">PWR_FLAG</text>
<text x="127.5" y="27.5">SW1</text>
<text x="195.5" y="27.8">+3V3</text>
<text x="205.6" y="27.8">+3V3</text>
<text x="252.6" y="27.8">+3V3</text>
<text x="19" y="35.2">P2</text>
<text x="41.9" y="31.3">PWR_FLAG</text>
<text x="52.6" y="35.2">SW2</text>
<text x="69.1" y="30.1">+8V</text>
<text x="125.4" y="30.1">OPTIONS</text>
<text x="200.7" y="33.8">LED3</text>
<text x="210.8" y="33.8">LED1</text>
<text x="257.8" y="33.8">LED2</text>
<text x="51.6" y="37.7">RESET</text>
<text x="200.7" y="40.2">R3</text>
<text x="200.7" y="36.4">RED</text>
<text x="210.8" y="40.2">R1</text>
<text x="210.8" y="36.4">GREEN</text>
<text x="234.3" y="39">Digital</text>
<text x="236.2" y="36.4">P1</text>
<text x="257.8" y="36.4">YELLOW</text>
<text x="257.8" y="40.2">R2</text>
<text x="18.6" y="47.4" transform="rotate(-90 18.6 47.4)">Power</text>
<text x="49.5" y="46.6">C2</text>
<text x="73.7" y="42.8">C1</text>
<text x="73.7" y="45.3">100nF</text>
<text x="200.7" y="42.8">150R</text>
<text x="210.8" y="42.8">150R</text>
<text x="257.8" y="42.8">150R</text>
<text x="49.5" y="49.1">100nF</text>
<text x="138.9" y="51.7">GND</text>
<text x="39.4" y="58">PWR_FLAG</text>
<text x="52.6" y="59.3">GND</text>
<text x="69.1" y="59.3">GND</text>
<text x="156.1" y="59.5">+3V3</text>
<text x="29.7" y="64.4">GND</text>
<text x="126.4" y="64.4">J2</text>
<text x="49.8" y="70.7">PWR_FLAG</text>
<text x="64.7" y="71">+3V3</text>
<text x="115.3" y="66.9">Micro</text>
<text x="121.6" y="66.9">SD Card</text>
<text x="130.8" y="66.9">Connector</text>
<text x="161.3" y="66.9">R7</text>
<text x="161.3" y="69.4">6K8</text>
<text x="112.3" y="73.3">SHIELD</text>
<text x="143.2" y="73.3">DET</text>
<text x="166.9" y="77.1">U2C</text>
<text x="202.4" y="77.1">GND</text>
<text x="52.1" y="80.3">BT1</text>
<text x="52.1" y="82.8">CR2032</text>
<text x="73.7" y="82.1">C3</text>
<text x="102.1" y="82.1">GND</text>
<text x="142.1" y="80.9">DAT0</text>
<text x="142.1" y="78.3">DAT1</text>
<text x="143.1" y="83.4">VSS</text>
<text x="163.9" y="79.6">74HC4050</text>
<text x="180.9" y="82.1">U2B</text>
<text x="48.8" y="89.8">GND</text>
<text x="71.6" y="89.8">GND</text>
<text x="73.7" y="84.7">100nF</text>
<text x="143" y="88.5">VDD</text>
<text x="143" y="86">CLK</text>
<text x="177.8" y="84.7">74HC4050</text>
<text x="191.8" y="89.8">74HC4050</text>
<text x="194.9" y="87.2">U2A</text>
<text x="248.2" y="89.8">GND</text>
<text x="271.4" y="85.2" transform="rotate(-90 271.4 85.2)">+3V3</text>
<text x="17.7" y="92.3">P5</text>
<text x="53.8" y="94.8">SCL</text>
<text x="64.4" y="95.8" transform="rotate(-90 64.4 95.8)">VCC</text>
<text x="66.7" y="94.8">32KHZ</text>
<text x="138.2" y="93.6">DAT3/CD</text>
<text x="142.6" y="91">CMD</text>
<text x="53.8" y="97.4">SDA</text>
<text x="61.8" y="96.6" transform="rotate(-90 61.8 96.6)">VBAT</text>
<text x="142.1" y="96.1">DAT2</text>
<text x="273.1" y="96.1">R4</text>
<text x="273.1" y="98.7">6K8</text>
<text x="17.4" y="106.3" transform="rotate(-90 17.4 106.3)">PWM</text>
<text x="27.2" y="107.5">GND</text>
<text x="53.8" y="105">~{RST}</text>
<text x="64.4" y="106.2" transform="rotate(-90 64.4 106.2)">GND</text>
<text x="64.7" y="102.5">~{INT}/SQW</text>
<text x="151.6" y="105">GND</text>
<text x="65.7" y="110.1">U1</text>
<text x="65.7" y="112.6">DS3231MZ</text>
<text x="113" y="113.9">P7</text>
<text x="61.5" y="115.2">GND</text>
<text x="163.7" y="119.2">+3V3</text>
<text x="17.7" y="124.1">P6</text>
<text x="112.6" y="126.2" transform="rotate(-90 112.6 126.2)">Comm</text>
<text x="175.3" y="129.1">J1</text>
<text x="175.3" y="131.7">I2C</text>
<text x="17.4" y="135.5" transform="rotate(-90 17.4 135.5)">PWM</text>
<text x="222.3" y="134.2">+8V</text>
<text x="161.8" y="140.6">GND</text>
<text x="17.7" y="149.5">P3</text>
<text x="231.7" y="149.5">PROCESSOR</text>
<text x="236.3" y="146.9">J3</text>
<text x="60.9" y="153.5">+3V3</text>
<text x="246.9" y="150.7">GND</text>
<text x="17.4" y="162" transform="rotate(-90 17.4 162)">Analog</text>
<text x="110.5" y="164.7">74HC4050</text>
<text x="113.6" y="162.2">U2D</text>
<text x="127" y="164.7">74HC4050</text>
<text x="130.1" y="162.2">U2E</text>
<text x="143.6" y="164.7">74HC4050</text>
<text x="146.7" y="162.2">U2F</text>
<text x="58.4" y="172.3">C4</text>
<text x="72" y="169.9" transform="rotate(-90 72 169.9)">VCC</text>
<text x="77.5" y="172.3">U2G</text>
<text x="17.7" y="174.9">P4</text>
<text x="58.4" y="174.9">100nF</text>
<text x="72" y="179.3" transform="rotate(-90 72 179.3)">VSS</text>
<text x="77.5" y="174.9">74HC4050</text>
<text x="103.4" y="178.7">GND</text>
<text x="17.4" y="187.4" transform="rotate(-90 17.4 187.4)">Analog</text>
<text x="62.7" y="192.6">GND</text>
</g>
<g font-size="1.8" fill="#0000c2">
<text x="36.8" y="35.3" transform="rotate(-90 36.8 35.3)">Vin</text>
<text x="38.1" y="41.7">~{RESET}</text>
<text x="221" y="44.2">22</text>
<text x="221" y="46.7">24</text>
<text x="251.4" y="44.2">23</text>
<text x="221" y="59.4">34</text>
<text x="221" y="56.9">32</text>
<text x="221" y="54.4">30</text>
<text x="251.4" y="56.9">33</text>
<text x="251.4" y="54.4">31</text>
<text x="251.4" y="59.4">35</text>
<text x="221" y="64.5">38</text>
<text x="221" y="62">36</text>
<text x="251.4" y="62">37</text>
<text x="251.4" y="64.5">39</text>
<text x="221" y="69.6">42</text>
<text x="221" y="67.1">40</text>
<text x="251.4" y="67.1">41</text>
<text x="251.4" y="69.6">43</text>
<text x="221" y="77.2">48</text>
<text x="221" y="74.7">46</text>
<text x="221" y="72.1">44</text>
<text x="251.4" y="72.1">45</text>
<text x="251.4" y="77.2">49</text>
<text x="251.4" y="74.7">47</text>
<text x="221" y="82.3">52</text>
<text x="221" y="79.8">50</text>
<text x="251.4" y="82.3">53</text>
<text x="251.4" y="79.8">51</text>
<text x="24.1" y="93.7">SCL/21</text>
<text x="24.1" y="96.3">SDA/20</text>
<text x="245.1" y="111.5">DIRECTION</text>
<text x="245.1" y="114.1">STROBE</text>
<text x="245.1" y="116.6">ACK</text>
<text x="124.5" y="130.6">SDA/20</text>
<text x="124.5" y="128">19</text>
<text x="245.1" y="131.8">TIMER_OUT</text>
<text x="124.5" y="133.1">SCL/21</text>
</g>
<g font-size="1.8" fill="#a90000">
<text x="22.8" y="36.6">1</text>
<text x="22.8" y="39.1">2</text>
<text x="22.8" y="41.7">3</text>
<text x="123.8" y="41.4">2</text>
<text x="123.8" y="38.8">3</text>
<text x="123.8" y="36.3">4</text>
<text x="133.9" y="36.3">5</text>
<text x="133.9" y="38.8">6</text>
<text x="133.9" y="41.4">7</text>
<text x="231.7" y="41.7">35</text>
<text x="240.6" y="41.7">36</text>
<text x="22.8" y="44.2">4</text>
<text x="22.8" y="46.7">5</text>
<text x="123.8" y="43.9">1</text>
<text x="133.9" y="43.9">8</text>
<text x="231.7" y="46.7">31</text>
<text x="231.7" y="44.2">33</text>
<text x="240.6" y="46.7">32</text>
<text x="240.6" y="44.2">34</text>
<text x="22.8" y="49.3">6</text>
<text x="22.8" y="51.8">7</text>
<text x="231.7" y="51.8">27</text>
<text x="231.7" y="49.3">29</text>
<text x="240.6" y="51.8">28</text>
<text x="240.6" y="49.3">30</text>
<text x="22.8" y="54.4">8</text>
<text x="231.7" y="59.4">21</text>
<text x="231.7" y="56.9">23</text>
<text x="231.7" y="54.4">25</text>
<text x="240.6" y="59.4">22</text>
<text x="240.6" y="56.9">24</text>
<text x="240.6" y="54.4">26</text>
<text x="231.7" y="64.5">17</text>
<text x="231.7" y="62">19</text>
<text x="240.6" y="64.5">18</text>
<text x="240.6" y="62">20</text>
<text x="231.7" y="69.6">13</text>
<text x="231.7" y="67.1">15</text>
<text x="240.6" y="69.6">14</text>
<text x="240.6" y="67.1">16</text>
<text x="108.5" y="72.1">10</text>
<text x="148.5" y="77.2">8</text>
<text x="148.5" y="72.1">9</text>
<text x="231.7" y="72.1">11</text>
<text x="232.3" y="77.2">7</text>
<text x="232.3" y="74.7">9</text>
<text x="240.6" y="74.7">10</text>
<text x="240.6" y="72.1">12</text>
<text x="241.2" y="77.2">8</text>
<text x="148.5" y="82.3">6</text>
<text x="148.5" y="79.8">7</text>
<text x="232.3" y="82.3">3</text>
<text x="232.3" y="79.8">5</text>
<text x="241.2" y="82.3">4</text>
<text x="241.2" y="79.8">6</text>
<text x="148.5" y="89.9">3</text>
<text x="148.5" y="87.4">4</text>
<text x="148.5" y="84.8">5</text>
<text x="162.5" y="84.8">6</text>
<text x="173.9" y="84.8">7</text>
<text x="176.5" y="89.9">4</text>
<text x="187.9" y="89.9">5</text>
<text x="232.3" y="84.8">1</text>
<text x="241.2" y="84.8">2</text>
<text x="21.5" y="93.7">1</text>
<text x="51.4" y="93.7">8</text>
<text x="60.7" y="90.9" transform="rotate(-90 60.7 90.9)">6</text>
<text x="63.2" y="90.9" transform="rotate(-90 63.2 90.9)">2</text>
<text x="74.2" y="93.7">1</text>
<text x="148.5" y="95">1</text>
<text x="148.5" y="92.5">2</text>
<text x="190.4" y="95">2</text>
<text x="201.9" y="95">3</text>
<text x="21.5" y="96.3">2</text>
<text x="21.5" y="98.8">3</text>
<text x="21.5" y="101.3">4</text>
<text x="51.4" y="96.3">7</text>
<text x="74.2" y="101.3">3</text>
<text x="21.5" y="103.9">5</text>
<text x="21.5" y="106.4">6</text>
<text x="51.4" y="103.9">4</text>
<text x="21.5" y="109">7</text>
<text x="21.5" y="111.5">8</text>
<text x="63.2" y="108.7" transform="rotate(-90 63.2 108.7)">5</text>
<text x="232.3" y="111.5">1</text>
<text x="241.2" y="111.5">2</text>
<text x="20.9" y="116.6">10</text>
<text x="21.5" y="114">9</text>
<text x="116.8" y="115.3">1</text>
<text x="116.8" y="117.9">2</text>
<text x="232.3" y="114">3</text>
<text x="232.3" y="116.6">5</text>
<text x="232.3" y="119.1">7</text>
<text x="241.2" y="114">4</text>
<text x="241.2" y="116.6">6</text>
<text x="241.2" y="119.1">8</text>
<text x="21.5" y="125.5">1</text>
<text x="116.8" y="120.4">3</text>
<text x="116.8" y="122.9">4</text>
<text x="116.8" y="125.5">5</text>
<text x="170.1" y="125.5">4</text>
<text x="231.7" y="124.2">11</text>
<text x="232.3" y="121.7">9</text>
<text x="240.6" y="121.7">10</text>
<text x="240.6" y="124.2">12</text>
<text x="21.5" y="128">2</text>
<text x="21.5" y="130.6">3</text>
<text x="116.8" y="128">6</text>
<text x="116.8" y="130.6">7</text>
<text x="170.1" y="130.6">2</text>
<text x="170.1" y="128">3</text>
<text x="231.7" y="126.7">13</text>
<text x="231.7" y="129.3">15</text>
<text x="231.7" y="131.8">17</text>
<text x="240.6" y="126.7">14</text>
<text x="240.6" y="129.3">16</text>
<text x="240.6" y="131.8">18</text>
<text x="21.5" y="133.1">4</text>
<text x="21.5" y="135.6">5</text>
<text x="116.8" y="133.1">8</text>
<text x="170.1" y="133.1">1</text>
<text x="231.7" y="134.4">19</text>
<text x="231.7" y="136.9">21</text>
<text x="240.6" y="134.4">20</text>
<text x="240.6" y="136.9">22</text>
<text x="21.5" y="138.2">6</text>
<text x="21.5" y="140.7">7</text>
<text x="21.5" y="143.3">8</text>
<text x="231.7" y="139.4">23</text>
<text x="231.7" y="142">25</text>
<text x="240.6" y="139.4">24</text>
<text x="240.6" y="142">26</text>
<text x="21.5" y="150.9">1</text>
<text x="21.5" y="153.4">2</text>
<text x="21.5" y="156">3</text>
<text x="21.5" y="158.5">4</text>
<text x="21.5" y="161">5</text>
<text x="21.5" y="163.6">6</text>
<text x="21.5" y="166.1">7</text>
<text x="70.9" y="163.3" transform="rotate(-90 70.9 163.3)">1</text>
<text x="21.5" y="168.7">8</text>
<text x="109.1" y="169.9">9</text>
<text x="120" y="169.9">10</text>
<text x="125.1" y="169.9">11</text>
<text x="136.5" y="169.9">12</text>
<text x="141.6" y="169.9">14</text>
<text x="153" y="169.9">15</text>
<text x="21.5" y="176.3">1</text>
<text x="21.5" y="178.8">2</text>
<text x="21.5" y="181.4">3</text>
<text x="21.5" y="183.9">4</text>
<text x="70.9" y="183.6" transform="rotate(-90 70.9 183.6)">8</text>
<text x="21.5" y="186.4">5</text>
<text x="21.5" y="189">6</text>
<text x="21.5" y="191.5">7</text>
<text x="21.5" y="194.1">8</text>
</g>
<g font-size="1.4" fill="#0000c2">
<text x="193" y="66.7">Marks</text>
<text x="193" y="68.3">shield</text>
<text x="198.3" y="66.7">new</text>
<text x="198.5" y="68.3">version</text>
</g>
<g font-size="1.4" fill="#c20000">
<text x="44.4" y="171.5">NOTE:</text>
<text x="44.4" y="173.1">C4</text>
<text x="47.4" y="173.1">not</text>
<text x="50.8" y="173.1">in</text>
<text x="44.4" y="174.7">Corsham's</text>
<text x="44.4" y="176.3">board</text>
</g>
</svg>
